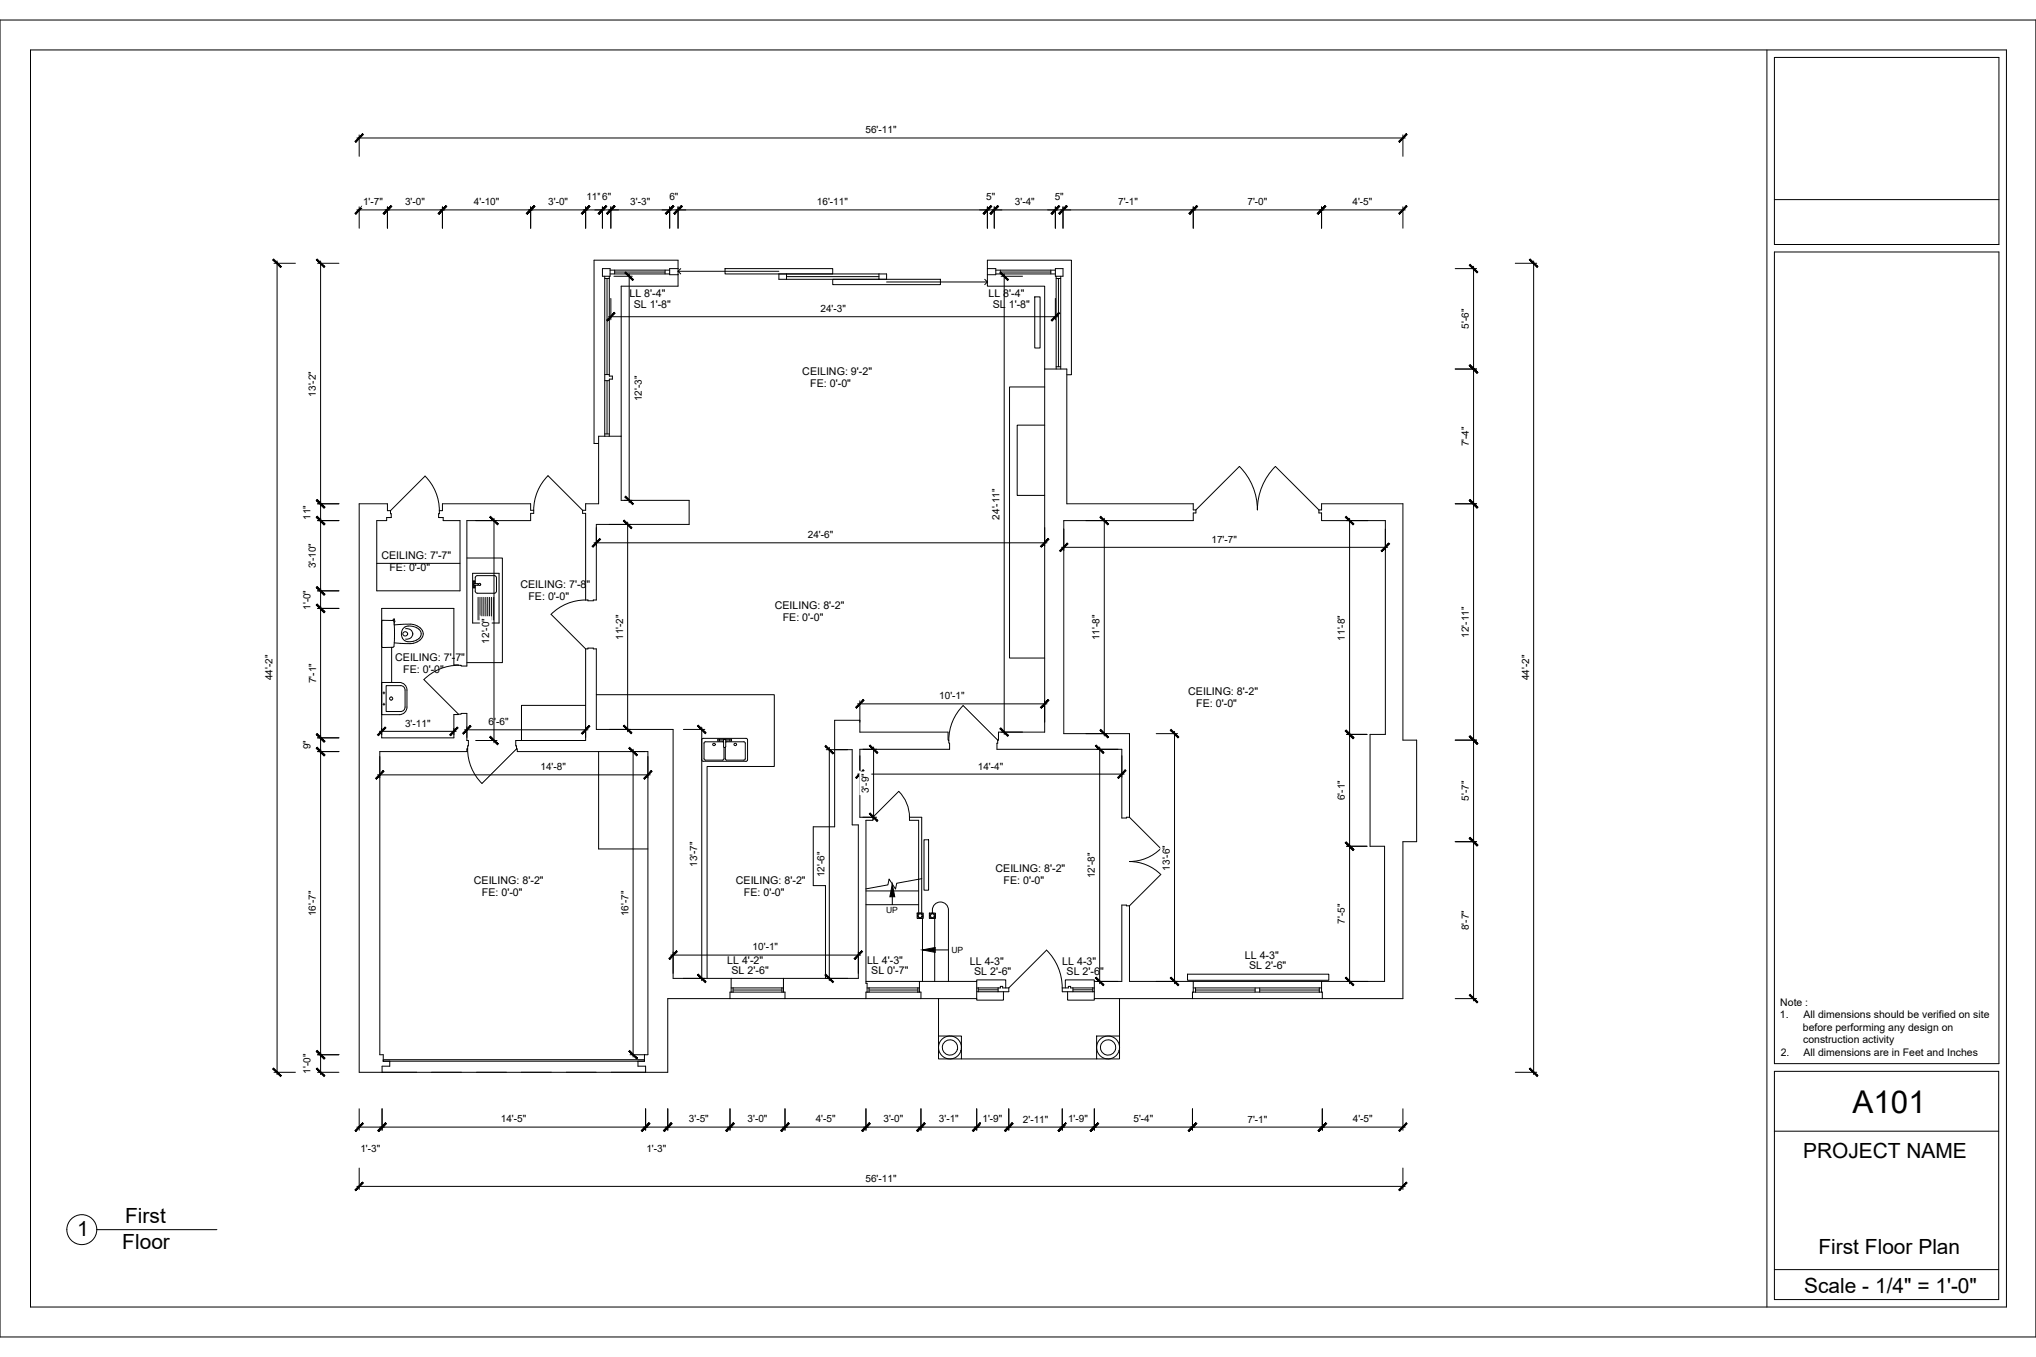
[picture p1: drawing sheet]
<svg xmlns="http://www.w3.org/2000/svg" width="914mm" height="610mm" viewBox="0 0 914 610" stroke-linecap="round" stroke-linejoin="round" font-family="sans-serif">
<!-- layer: A-WALL -->
<g fill="none" stroke="#000" stroke-width=".45">
<path d="M270.6 120.7h3.4v3.4h-3.4zM300.8 120.7h3.7v2.7h-3.7zM443.5 120.7h3.7v2.7h-3.7zM474 120.7h3.4v3.4h-3.4zM469.2 165.8h9.9v60.5h56.8v2.8h1.2v1.3h-1.2v3.5h-58.1v95.7h29.5v37.5h-1.4v.4h-2.1v-30.9h-56.1v-2.7h.4v-1.4h.3v-3.6h20.8zM268.8 196h10.2v28.8h30.5v10.8h-41.7v33.9l-3.7 .4v-.4h-1.1v-38.9h-1.3v-1.4h1.3v-2.9h5.8zM161.3 226.3h12.7v3.1h1.4v1.4h.3v1.7h-2v1.4h-4.5v31.5h37.4v-31.5h-7.6v-1.4h-2l.3-3.1h1.4v-3.1h39.6v2.9h1.4v1.4h-1.4v3.3h-28.6v65.3h-2.6v-.3l-3.3-.2v-25.4h-32.4v58.2h32.4v-10.5l5.9-.5v12.2h.7v2.4h-.4l-.3 2.5h-39.1v136.2h1.5v2.9h2.9v2.3h-3.4v2.7h-10.3zM593.5 226.3h36.6v106.2h6.1v45.6h-6.1v70.5h-36.2l-.4-7.7h28.3v-60.7h-6.5v-50.3h6.9v-96h-28.7v-3.5h-1.2v-1.3h1.2zM263 291.5h1.1v-.4l3.7 .4v36.2h34.5v111.8h26.1v6.2h-.5v2.9h-28v33.1h-9.9v-2.7h-3.5v-2.3h2.9v-2.9h1.6v-136.2h-58.7l-.3-2.5h-.4v-2.4h31.4zM374.9 323.6h11.3v5.3h39.6v3.6h.3v1.4h.4v2.7h-40.3v30.5h5.8v1.4h-3.1v73.2h.5v4h-.5v2.9h-36.3v-2.9h-.7v-6.2h33.6v-68.9h-2.8v-33.8h-7.8zM414 394.7v-27.6h-5.5v1.4h4.1v26.5M503.8 406.6l3.5 .3v34h28.6l-.3 7.7h-44.1v-7.7h12.3z"/>
<path d="M412.9 440.9h25.8v7.7h-25.1v-2.9h-.7z"/>
<circle cx="426.6" cy="470.6" r="3.4"/>
<circle cx="497.7" cy="470.6" r="3.4"/>
</g>
<!-- layer: A-CILL -->
<g fill="none" stroke="#000" stroke-width=".45">
<path d="M304.5 123.4v5.2h-25.5v67.4M304.5 120.7v-3.8h-37.7v82.3h2M443.5 123.4v5.2h25.7v37.2M443.5 120.7v-3.8h37.7v51.4h-2.1M328.4 439.5h23.5M327.9 448.6h24.7M388.9 448.6h24.7M388.9 440.9h24M438.7 440.9v-.7h13v3.6M450.7 445.5v3.8h-12v-.7M479.5 445.5v3.8h12v-.7M491.5 440.9v-.7h-13v3.6"/>
<path d="M535.6 448.6h58.3M535.9 440.9h57.6"/>
</g>
<!-- layer: A-GLAZ -->
<g fill="none" stroke="#000" stroke-width=".45">
<path d="M271.6 124.1v71.9M271.6 125.1h2.1M272.6 125.1v43.2M273.7 124.1v44.9h1.3v1.3h-1.3v25.7M274 121.3h26.8M274 123.1h26.8M276.1 121.3v1.8M276.1 122.2h22.6M298.7 121.3v1.8M349.8 123.1h48.4v2.4h-48.4zM353.2 123.1v2.4M353.2 124.3h41.5"/>
<path d="M394.7 123.1v2.4M447.2 121.3h26.8M447.2 123.1h26.8M449.3 121.3v1.8M449.3 122.2h22.6M471.9 121.3v1.8M474.3 125.1h2.1M474.3 124.1v41.7M475.4 125.1v39.7M476.4 124.1v41.7M271.6 168.3h2.1M271.6 171h2.1"/>
<path d="M272.6 171v23.9M474.3 164.8h2.1M271.6 194.9h2.1M328.4 443.8h23.5M328.4 445.7h23.5M329.2 444.7h22M329.2 443.8v1.9M351.2 443.8v1.9M389.4 443.8h23.5M389.4 445.7h23.5M390.3 443.8v1.9M390.3 444.7h21.9"/>
<path d="M412.2 443.8v1.9M438.7 443.8h10.6v-.7h1v.7h2.8v1.7h-14.4M439.3 444.7h9M439.3 443.8v1.7M448.3 443.8v1.7M481.9 443.8v1.7M481.9 444.7h8.9M490.8 443.8v1.7M491.5 443.8h-10.7v-.7h-1v.7h-2.7v1.7h14.4M535.9 443.8h57.6M535.9 445.7h57.6M536.9 444.7h26.8"/>
<path d="M536.9 443.8v1.9M563.7 443.8v1.9M565.8 444.7h26.7M565.8 443.8v1.9M592.5 443.8v1.9"/>
</g>
<!-- layer: P-SANR-FIXT -->
<g fill="none" stroke="#000" stroke-width=".45">
<path d="M212.3 257.5h11.8v22.4h-11.8zM171.6 278.8l5.3 .2 .3 7.2-.3 4.1-.2 .4-4.7 .2-.5-.3zM176.7 278.8l-.1-.6 .5-.1 .2 1.1-.3 .8M212.5 263.6h.8M212.5 261.5h.8M212.8 262.7l.2 .2M213 262.9h1.6M213.3 262.2l-.1-1.2h-.6v3h.6l.1-1.1M213.4 262.2v-2.7l.6-.8h8.4l.6 .8v6.1l-.3 .6-.7 .3M213.4 262.9l.1 3 .9 .6M214.4 266.5h7.6M214.6 262.2h.1"/>
<path d="M214.6 262.9h.1M214.6 262.2h-1.6l-.2 .5M214.7 262.2v.7M214.7 268.3v10.2M215.6 268.3v10.2M216.4 268.3v10.2M217.3 268.3v10.2M218.2 268.3v10.2M219.1 268.3v10.2M219.9 268.3v10.2M220.8 268.3v10.2M221.8 268.3v10.2"/>
<path d="M177.1 280.7l1.1-.1a17.7 17.7 0 0 1 9.5 .7 3.7 3.7 0 0 1 2.4 3.7 3.7 3.7 0 0 1-2.8 3.4 22.8 22.8 0 0 1-10.2 .4M181.2 282.2a5.3 5.3 0 0 1 8 2.3 5 5 0 0 1-7 3.5 3.8 3.8 0 0 1-1-5.8zM182.2 282.4a2.59 2.59 0 0 1 3.2 2.4M185.4 284.7v.1M185.4 284.7a2.59 2.59 0 0 1-3.2 2.4M171.4 306.6h8a3.4 3.4 0 0 1 3.4 3.4v7.6a3.4 3.4 0 0 1-3.4 3.5h-8zM171.9 311.3h1M171.9 316.4h1M172.4 310.8v.9M172.4 315.9v1M173.4 308h6.5l1 .3 .7 .7 .3 1v7.6l-.3 1-.7 .8-1 .2h-6.5zM315.4 331.9l19.9-.2 .4 .7v9.2l-.6 .4-19.5-.1-.4-.6z"/>
<path d="M316.2 333.9v7l.4 .5h8.2l.3-.5 .1-5.2M323.1 332.1v.7M325 333.4l-8.2-.2-.6 .7M325 332.2h.9v3.2l-.4 .4-.5-.4zM325 332.8h-2.6v-.7h6.1v.7h-2.6M325.9 333.4l8.2-.2 .6 .7M327.8 332.1v.7M334.7 333.9v7l-.4 .5h-8.2l-.3-.5v-5.2"/>
<circle cx="215.4" cy="262.5" r=".48"/>
<circle cx="182.1" cy="284.8" r="1.03"/>
<circle cx="175.7" cy="313.8" r=".7"/>
<circle cx="320.7" cy="334.4" r=".57"/>
<circle cx="330.3" cy="334.4" r=".57"/>
</g>
<!-- layer: A-DOOR -->
<g fill="none" stroke="#000" stroke-width=".45">
<path d="M304.5 121.9h45.3M304.5 121.9l1.2 1.2M305.7 120.7l-1.2 1.2M325.6 120.7h48.4v2.4h-48.4zM374 125.5h48.4v2.4h-48.4zM398.2 126.7h45.3M442.3 125.5l1.2 1.2M443.5 126.7l-1.2 1.2M197.3 229.4a22 22 0 0 0-6.4-15.5l-15.5 15.5M239.7 229.2a22 22 0 0 1 6.4-15.5l15.6 15.5M537.1 229.1l19.5-19.6a27.6 27.6 0 0 1 8.1 19.6 27.6 27.6 0 0 1 8.1-19.6l19.5 19.6M263 269.5a22 22 0 0 0-15.5 6.5l15.5 15.5"/>
<path d="M205.9 298.9a22 22 0 0 0-15.5 6.4l15.5 15.5M210 336.4a22 22 0 0 0 6.4 15.6l15.6-15.6M426.1 332.5a22 22 0 0 1 6.5-15.5l15.5 15.5M408.5 367.1a16.5 16.5 0 0 0-4.9-11.6l-11.6 11.6M507.3 367.1l14 14.1a19.9 19.9 0 0 1-14 5.8 19.9 19.9 0 0 1 14 5.8l-14 14.1M477.1 443.8a24 24 0 0 0-7.1-17l-16.9 17M172.1 476h117.3v.7h-117.3z"/>
</g>
<!-- layer: I-FURN-PNLS -->
<path d="M469.2 173.8h-15.8v121.8h15.8M169.2 253.1h37.4M209.7 250.7h15.9v47h-15.9M263 316.9h-28.8v15.8M267.8 312.1h79.9v32.2h-30.1v95.2M268.8 337.6v43.8h22.2M374.9 336.8v34.6h-9.7v26.4h5.5v41.7" fill="none" stroke="#000" stroke-width=".45"/>
<!-- layer: A-FLOR-OVHD -->
<path d="M171.6 481.7h15.5M193.8 481.7h13.4M214 481.7h13.4M234.1 481.7h13.5M254.3 481.7h13.4M274.5 481.7h15.5" fill="none" stroke="#000" stroke-width=".45"/>
<!-- layer: A-Minor -->
<g fill="none" stroke="#000" stroke-width=".45">
<path d="M175.9 290.8v15.8M421.5 448.6v16.8M502.8 448.6v16.8M421.5 465.4h10.3v10.3h-10.3zM431.8 475.7h60.7M492.5 465.4h10.3v10.3h-10.3zM171.6 481.7h118.4"/>
<circle cx="426.6" cy="470.6" r="5.1"/>
<circle cx="497.7" cy="470.6" r="5.1"/>
</g>
<!-- layer: A-Fireplace -->
<path d="M469.2 191h-12.4v31.5h12.4" fill="none" stroke="#000" stroke-width=".45"/>
<!-- layer: A-HVAC -->
<path d="M464.7 133.4h2.4v22.9h-2.4zM415 377.3h2v22.6h-2zM533.3 437.6h63.5v2.8h-63.5z" fill="none" stroke="#000" stroke-width=".45"/>
<!-- layer: A-Stair -->
<path d="M400.7 397.2v9.2M414 394.7l-11.3 2.1-.5 2.6-2.9-4.5-.5 2.6-9.9 1.8M388.9 400.2h23.7M388.9 406.4h23.7M414.3 412.6v28.3M418.8 410.2a3.7 3.7 0 0 1 2.8-4.9 3.7 3.7 0 0 1 4.4 3.5v32.1M419.8 412.6v28.3M414.3 426.7h11.7" fill="none" stroke="#000" stroke-width=".45"/>
<!-- layer: Handrail -->
<g fill="none" stroke="#000" stroke-width=".45">
<path d="M412.6 395v15.2M414 394.7v15.5M411.9 410.2h2.7v2.4h-2.7zM417.4 410.2h2.7v2.4h-2.7z"/>
<circle cx="413.3" cy="411.4" r="1.2"/>
<circle cx="413.3" cy="411.4" r=".86"/>
<circle cx="418.8" cy="411.4" r="1.2"/>
<circle cx="418.8" cy="411.4" r=".86"/>
</g>
<!-- layer: A-Stair -->
<path d="M400.7 397.2l1.1 5.7h-2.2zM414.3 426.7l5.7-1.1v2.2z" fill="#000" stroke="#000" stroke-width=".45"/>
<!-- layer: A-EXST-DIMS -->
<g fill="none" stroke="#000" stroke-width=".45">
<path d="M160.3 62h470.8M161.3 60.6v9.6M630.1 60.6v9.6M160.3 94.3h470.8M161.3 92.9v9.6M174 92.9v9.6M198.7 92.9v9.6M238.3 92.9v9.6M263 92.9v9.6M270.6 92.9v9.6M274.3 92.9v9.6M300.8 92.9v9.6"/>
<path d="M304.5 92.9v9.6M443.5 92.9v9.6M446.5 92.9v9.6M474 92.9v9.6M477.4 92.9v9.6M535.9 92.9v9.6M593.5 92.9v9.6M630.1 92.9v9.6M123.1 118.3h9.6M124.4 117.2v365.5M142.6 118.3h9.6M144 117.2v365.5"/>
<path d="M661.8 119.6v330M680.6 118.3h9.5M688.8 117.2v365.5M653.6 120.7h9.6M653.6 165.8h9.6M142.6 226.3h9.6M142.6 233.9h9.6M653.6 226.3h9.6M142.6 265.4h9.6M142.6 273.3h9.6M142.6 331.5h9.6M142.6 337.6h9.6"/>
<path d="M653.6 332.5h9.6M653.6 378.1h9.6M653.6 448.6h9.6M142.6 473.8h9.6M123.1 481.7h9.6M142.6 481.7h9.6M161.3 498.1v9.6M171.6 498.1v9.6M290 498.1v9.6M299.9 498.1v9.6M327.9 498.1v9.6M352.6 498.1v9.6"/>
<path d="M388.9 498.1v9.6M413.6 498.1v9.6M438.7 498.1v9.6M453.1 498.1v9.6M477.1 498.1v9.6M491.5 498.1v9.6M535.6 498.1v9.6M593.9 498.1v9.6M630.1 498.1v9.6M680.6 481.7h9.5M160.3 506.3h470.8M160.3 533h470.8"/>
<path d="M161.3 524.7v9.6M630.1 524.7v9.6"/>
</g>
<!-- layer: 0 -->
<g fill="#000" stroke="#000" stroke-width=".45">
<path d="M162.8 60.1l-3 3.8 3.4-3.4zM162.8 60.1l-3 3.8-.4-.4z"/>
<path d="M631.6 60.1l-3.4 3.4 .3 .4zM631.6 60.1l.4 .4-3.5 3.4z"/>
<path d="M162.8 92.4l-3 3.8 3.4-3.4zM162.8 92.4l-3 3.8-.4-.4z"/>
<path d="M175.5 92.4l-3.4 3.4 .4 .4zM175.5 92.4l.4 .4-3.4 3.4z"/>
<path d="M175.5 92.4l-3 3.8 3.4-3.4zM175.5 92.4l-3 3.8-.4-.4z"/>
<path d="M196.8 95.8l.4 .4 3-3.8zM200.2 92.4l.4 .4-3.4 3.4z"/>
<path d="M200.2 92.4l-3 3.8 3.4-3.4zM200.2 92.4l-3 3.8-.4-.4z"/>
<path d="M236.4 95.8l.4 .4 3.1-3.8zM239.9 92.4l.3 .4-3.4 3.4z"/>
<path d="M239.9 92.4l-3.1 3.8 3.4-3.4zM236.4 95.8l3.5-3.4-3.1 3.8z"/>
<path d="M264.6 92.4l-3.5 3.4 .4 .4zM264.6 92.4l.3 .4-3.4 3.4z"/>
<path d="M264.6 92.4l-3.1 3.8 3.4-3.4zM264.6 92.4l-3.1 3.8-.4-.4z"/>
<path d="M272.1 92.4l-3.4 3.4 .3 .4zM272.1 92.4l.4 .4-3.5 3.4z"/>
<path d="M272.1 92.4l-3.4 3.4 .3 .4zM272.1 92.4l.4 .4-3.5 3.4z"/>
<path d="M275.9 92.4l-3.1 3.8 3.4-3.4zM275.9 92.4l-3.1 3.8-.4-.4z"/>
<path d="M275.9 92.4l-3.1 3.8 3.4-3.4zM275.9 92.4l-3.1 3.8-.4-.4z"/>
<path d="M302.3 92.4l-3.4 3.4 .3 .4zM302.3 92.4l.4 .4-3.5 3.4z"/>
<path d="M302.3 92.4l-3.4 3.4 .3 .4zM302.3 92.4l.4 .4-3.5 3.4z"/>
<path d="M306.1 92.4l-3.1 3.8 3.4-3.4zM306.1 92.4l-3.1 3.8-.4-.4z"/>
<path d="M306.1 92.4l-3.1 3.8 3.4-3.4zM306.1 92.4l-3.1 3.8-.4-.4z"/>
<path d="M445 92.4l-3.4 3.4 .3 .4zM445 92.4l.4 .4-3.5 3.4z"/>
<path d="M445 92.4l-3.4 3.4 .3 .4zM445 92.4l.4 .4-3.5 3.4z"/>
<path d="M448.1 92.4l-3.1 3.8 3.4-3.4zM448.1 92.4l-3.1 3.8-.4-.4z"/>
<path d="M448.1 92.4l-3.1 3.8 3.4-3.4zM448.1 92.4l-3.1 3.8-.4-.4z"/>
<path d="M472.1 95.8l.4 .4 3-3.8zM475.5 92.4l.4 .4-3.4 3.4z"/>
<path d="M472.1 95.8l.4 .4 3-3.8zM475.5 92.4l.4 .4-3.4 3.4z"/>
<path d="M478.9 92.4l-3 3.8 3.4-3.4zM478.9 92.4l-3 3.8-.4-.4z"/>
<path d="M478.9 92.4l-3 3.8 3.4-3.4zM478.9 92.4l-3 3.8-.4-.4z"/>
<path d="M534 95.8l.4 .4 3-3.8zM537.4 92.4l.4 .4-3.4 3.4z"/>
<path d="M537.4 92.4l-3 3.8 3.4-3.4zM534 95.8l3.4-3.4-3 3.8z"/>
<path d="M595.1 92.4l-3.5 3.4 .4 .4zM595.1 92.4l.3 .4-3.4 3.4z"/>
<path d="M595.1 92.4l-3.1 3.8 3.4-3.4zM595.1 92.4l-3.1 3.8-.4-.4z"/>
<path d="M631.6 92.4l-3.4 3.4 .3 .4zM631.6 92.4l.4 .4-3.5 3.4z"/>
<path d="M122.5 116.7l3.5 3.5 .3-.4zM122.9 116.4l3.4 3.4-3.8-3.1z"/>
<path d="M142.1 116.7l3.4 3.5 .4-.4zM142.5 116.4l3.4 3.4-3.8-3.1z"/>
<path d="M280.7 122.6l3.4 3.4 .4-.4zM281 122.2l3.5 3.4-3.8-3z"/>
<path d="M449.1 122.6l3.4 3.4 .4-.4zM449.1 122.6l.4-.4 3.4 3.4z"/>
<path d="M659.9 119.1l3.4 3.5 .4-.4zM659.9 119.1l.4-.3 3.4 3.4z"/>
<path d="M686.9 116.7l3.4 3.5 .4-.4zM686.9 116.7l.3-.3 3.5 3.4z"/>
<path d="M275.9 140.4l-3.1 3.8 3.4-3.5zM275.9 140.4l-3.1 3.8-.4-.4z"/>
<path d="M472.1 143.8l.4 .4 3-3.8zM475.5 140.4l.4 .3-3.4 3.5z"/>
<path d="M660.3 163.9l-.4 .3 3.8 3.1zM659.9 164.2l3.8 3.1-.4 .4z"/>
<path d="M659.9 164.2l3.4 3.5 .4-.4zM659.9 164.2l.4-.3 3.4 3.4z"/>
<path d="M142.5 224.4l-.4 .4 3.8 3zM142.1 224.8l3.8 3-.4 .4z"/>
<path d="M142.5 232l-.4 .3 3.8 3.1zM142.1 232.3l3.8 3.1-.4 .4z"/>
<path d="M142.1 224.8l3.4 3.4 .4-.4zM142.5 224.4l3.4 3.4-3.8-3z"/>
<path d="M142.1 232.3l3.4 3.5 .4-.4zM142.5 232l3.4 3.4-3.8-3.1z"/>
<path d="M220 232.3l3.4 3.5 .4-.4zM220.3 232l3.5 3.4-3.8-3.1z"/>
<path d="M281 222.9l-.3 .3 3.8 3.1zM280.7 223.2l3.8 3.1-.4 .4z"/>
<path d="M280 234.1l3.4 3.4 .4-.4zM280.4 233.7l3.4 3.4-3.8-3z"/>
<path d="M494 232.3l3.5 3.5 .3-.4zM494 232.3l.4-.3 3.4 3.4z"/>
<path d="M604.2 232.3l3.5 3.5 .3-.4zM604.2 232.3l.4-.3 3.4 3.4z"/>
<path d="M659.9 224.8l3.8 3-3.4-3.4zM659.9 224.8l3.8 3-.4 .4z"/>
<path d="M659.9 224.8l3.4 3.4 .4-.4zM659.9 224.8l.4-.4 3.4 3.4z"/>
<path d="M269.4 242l-3.1 3.7 3.4-3.4zM269.4 242l-3.1 3.7-.4-.3z"/>
<path d="M470.7 242l-3.4 3.4 .4 .3zM470.7 242l.4 .3-3.4 3.4z"/>
<path d="M479.3 244l-3.1 3.8 3.5-3.5zM475.9 247.4l3.4-3.4-3.1 3.8z"/>
<path d="M620.3 247.4l.3 .4 3.1-3.8zM623.7 244l.4 .3-3.5 3.5z"/>
<path d="M142.5 263.5l-.4 .4 3.8 3.1zM142.1 263.9l3.8 3.1-.4 .3z"/>
<path d="M142.5 271.4l-.4 .4 3.8 3zM142.1 271.8l3.8 3-.4 .4z"/>
<path d="M142.1 263.9l3.4 3.4 .4-.3zM142.5 263.5l3.4 3.5-3.8-3.1z"/>
<path d="M142.1 271.8l3.4 3.4 .4-.4zM142.1 271.8l.4-.4 3.4 3.4z"/>
<path d="M387.7 314.3l-3.1 3.8 3.5-3.4zM387.7 314.3l-3.1 3.8-.3-.4z"/>
<path d="M467.3 317.7l.4 .4 3-3.8zM470.7 314.3l.4 .4-3.4 3.4z"/>
<path d="M142.5 329.6l-.4 .3 3.8 3.1zM142.1 329.9l3.8 3.1-.4 .4z"/>
<path d="M142.5 335.7l-.4 .4 3.8 3.1zM142.1 336.1l3.8 3.1-.4 .3z"/>
<path d="M142.1 329.9l3.4 3.5 .4-.4zM142.1 329.9l.4-.3 3.4 3.4z"/>
<path d="M142.1 336.1l3.4 3.4 .4-.3zM142.1 336.1l.4-.4 3.4 3.5z"/>
<path d="M173 326.6l-3.1 3.8 3.4-3.4zM173 326.6l-3.1 3.8-.4-.3z"/>
<path d="M202 330.1l.3 .3 3.1-3.8zM205.4 326.6l.3 .4-3.4 3.4z"/>
<path d="M211.2 326l-3.1 3.8 3.5-3.5zM211.2 326l-3.1 3.8-.3-.4z"/>
<path d="M220.3 330.8l-.3 .3 3.8 3.1zM220 331.1l3.8 3.1-.4 .4z"/>
<path d="M264.6 326l-3.5 3.4 .4 .4zM264.6 326l.3 .3-3.4 3.5z"/>
<path d="M280.4 325.8l-.4 .3 3.8 3.1zM280 326.1l3.8 3.1-.4 .4z"/>
<path d="M282.4 336.1l3.5 3.4 .3-.3zM282.4 336.1l.4-.4 3.4 3.5z"/>
<path d="M313.3 326.1l3.4 3.5 .4-.4zM313.3 326.1l.3-.3 3.5 3.4z"/>
<path d="M370.6 335.2l3.4 3.5 .3-.4zM370.6 335.2l.3-.3 3.4 3.4z"/>
<path d="M390.5 335.1l3.4 3.4 .3-.4zM390.8 334.7l3.4 3.4-3.7-3z"/>
<path d="M449.5 327l-.4 .4 3.8 3zM449.1 327.4l3.8 3-.4 .4z"/>
<path d="M494.4 327.7l-.4 .3 3.8 3.1zM494 328l3.8 3.1-.3 .4z"/>
<path d="M492 335.1l3.4 3.4 .4-.4zM492 335.1l.3-.4 3.5 3.4z"/>
<path d="M525.6 328l3.4 3.5 .4-.4zM525.6 328l.4-.3 3.4 3.4z"/>
<path d="M604.2 328.4l3.8 3-3.4-3.4zM604.2 328.4l3.8 3-.3 .4z"/>
<path d="M604.2 328.4l3.5 3.4 .3-.4zM604.2 328.4l.4-.4 3.4 3.4z"/>
<path d="M659.9 331l3.8 3-3.4-3.4zM659.9 331l3.8 3-.4 .4z"/>
<path d="M659.9 331l3.4 3.4 .4-.4zM659.9 331l.4-.4 3.4 3.4z"/>
<path d="M172.1 346.2l-3.1 3.8 3.5-3.4zM172.1 346.2l-3.1 3.8-.3-.4z"/>
<path d="M289.1 349.6l.3 .4 3.1-3.8zM292.5 346.2l.4 .4-3.5 3.4z"/>
<path d="M387.7 345.9l-3.1 3.8 3.5-3.5zM387.7 345.9l-3.1 3.8-.3-.4z"/>
<path d="M501.9 349.3l.4 .4 3.1-3.8zM505.4 345.9l.3 .3-3.4 3.5z"/>
<path d="M390.8 365.2l-.3 .4 3.7 3.1zM390.5 365.6l3.7 3.1-.3 .3z"/>
<path d="M604.2 378.6l3.8 3.1-3.4-3.4zM604.2 378.6l3.8 3.1-.3 .4z"/>
<path d="M659.9 376.6l3.8 3-3.4-3.4zM659.9 376.6l3.8 3-.4 .4z"/>
<path d="M604.2 378.6l3.5 3.5 .3-.4zM604.2 378.6l.4-.3 3.4 3.4z"/>
<path d="M659.9 376.6l3.4 3.4 .4-.4zM659.9 376.6l.4-.4 3.4 3.4z"/>
<path d="M303.8 427.2l-3 3.7 3.4-3.4zM300.4 430.6l3.4-3.4-3 3.7z"/>
<path d="M313.6 437.6l-.3 .4 3.8 3zM313.3 438l3.8 3-.4 .4z"/>
<path d="M370.9 437.6l-.3 .4 3.7 3zM370.6 438l3.7 3-.3 .4z"/>
<path d="M383.6 430.6l.4 .3 3-3.7zM387 427.2l.4 .3-3.4 3.4z"/>
<path d="M492 439.3l3.8 3.1-3.5-3.4zM492 439.3l3.8 3.1-.4 .4z"/>
<path d="M525.6 439.3l3.8 3.1-3.4-3.4zM525.6 439.3l3.8 3.1-.4 .4z"/>
<path d="M604.2 439.3l3.8 3.1-3.4-3.4zM604.2 439.3l3.8 3.1-.3 .4z"/>
<path d="M660.3 446.7l-.4 .4 3.8 3zM659.9 447.1l3.8 3-.4 .4z"/>
<path d="M122.5 480.2l3.8 3-3.4-3.4zM122.5 480.2l3.8 3-.3 .4z"/>
<path d="M142.5 471.9l-.4 .4 3.8 3.1zM142.1 472.3l3.8 3.1-.4 .3z"/>
<path d="M142.5 479.8l-.4 .4 3.8 3zM142.1 480.2l3.8 3-.4 .4z"/>
<path d="M142.1 472.3l3.4 3.4 .4-.3zM142.1 472.3l.4-.4 3.4 3.5z"/>
<path d="M282.8 471.9l-.4 .4 3.8 3.1zM282.4 472.3l3.8 3.1-.3 .3z"/>
<path d="M686.9 480.2l3.8 3-3.5-3.4zM686.9 480.2l3.8 3-.4 .4z"/>
<path d="M162.8 504.4l-3 3.8 3.4-3.4zM162.8 504.4l-3 3.8-.4-.3z"/>
<path d="M169.7 507.9l.4 .3 3-3.8zM173.1 504.4l.4 .4-3.4 3.4z"/>
<path d="M173.1 504.4l-3 3.8 3.4-3.4zM169.7 507.9l3.4-3.5-3 3.8z"/>
<path d="M288.1 507.9l.3 .3 3.1-3.8zM291.5 504.4l.3 .4-3.4 3.4z"/>
<path d="M291.5 504.4l-3.1 3.8 3.4-3.4zM288.1 507.9l3.4-3.5-3.1 3.8z"/>
<path d="M301.4 504.4l-3.4 3.5 .4 .3zM301.4 504.4l.4 .4-3.4 3.4z"/>
<path d="M301.4 504.4l-3 3.8 3.4-3.4zM301.4 504.4l-3 3.8-.4-.3z"/>
<path d="M326 507.9l.3 .3 3.1-3.8zM329.4 504.4l.4 .4-3.5 3.4z"/>
<path d="M329.4 504.4l-3.1 3.8 3.5-3.4zM329.4 504.4l-3.1 3.8-.3-.3z"/>
<path d="M350.7 507.9l.3 .3 3.1-3.8zM354.1 504.4l.3 .4-3.4 3.4z"/>
<path d="M354.1 504.4l-3.1 3.8 3.4-3.4zM354.1 504.4l-3.1 3.8-.3-.3z"/>
<path d="M387 507.9l.4 .3 3.1-3.8zM390.5 504.4l.3 .4-3.4 3.4z"/>
<path d="M390.5 504.4l-3.1 3.8 3.4-3.4zM390.5 504.4l-3.1 3.8-.4-.3z"/>
<path d="M411.7 507.9l.4 .3 3-3.8zM415.1 504.4l.4 .4-3.4 3.4z"/>
<path d="M415.1 504.4l-3 3.8 3.4-3.4zM415.1 504.4l-3 3.8-.4-.3z"/>
<path d="M436.8 507.9l.3 .3 3.1-3.8zM440.2 504.4l.4 .4-3.5 3.4z"/>
<path d="M440.2 504.4l-3.1 3.8 3.5-3.4zM436.8 507.9l3.4-3.5-3.1 3.8z"/>
<path d="M451.2 507.9l.3 .3 3.1-3.8zM454.6 504.4l.4 .4-3.5 3.4z"/>
<path d="M454.6 504.4l-3.1 3.8 3.5-3.4zM454.6 504.4l-3.1 3.8-.3-.3z"/>
<path d="M475.2 507.9l.3 .3 3.1-3.8zM478.6 504.4l.4 .4-3.5 3.4z"/>
<path d="M478.6 504.4l-3.1 3.8 3.5-3.4zM478.6 504.4l-3.1 3.8-.3-.3z"/>
<path d="M489.6 507.9l.3 .3 3.1-3.8zM493 504.4l.4 .4-3.5 3.4z"/>
<path d="M493 504.4l-3.1 3.8 3.5-3.4zM493 504.4l-3.1 3.8-.3-.3z"/>
<path d="M537.1 504.4l-3.4 3.5 .3 .3zM537.1 504.4l.4 .4-3.5 3.4z"/>
<path d="M537.1 504.4l-3.1 3.8 3.5-3.4zM537.1 504.4l-3.1 3.8-.3-.3z"/>
<path d="M592 507.9l.3 .3 3.1-3.8zM595.4 504.4l.4 .4-3.5 3.4z"/>
<path d="M595.4 504.4l-3.1 3.8 3.5-3.4zM595.4 504.4l-3.1 3.8-.3-.3z"/>
<path d="M628.2 507.9l.3 .3 3.1-3.8zM631.6 504.4l.4 .4-3.5 3.4z"/>
<path d="M162.8 531.1l-3 3.7 3.4-3.4zM162.8 531.1l-3 3.7-.4-.3z"/>
<path d="M631.6 531.1l-3.4 3.4 .3 .3zM631.6 531.1l.4 .3-3.5 3.4z"/>
</g>
<!-- layer: A-EXST-DIMS -->
<g fill="#fff" stroke="#fff" stroke-width=".45">
<path d="M388.1 55.8v4.9l15.2-4.9zM388.1 60.7l15.2-4.9v4.9z"/>
<path d="M682.7 293.6v12.8h4.8zM682.7 293.6h4.8v12.8z"/>
<path d="M388.1 526.8v4.9l15.2-4.9zM388.1 531.7l15.2-4.9v4.9z"/>
<path d="M118.3 293.6v12.8h4.9zM118.3 293.6h4.9v12.8z"/>
<path d="M137.8 166.1v12.4h4.9zM137.8 166.1h4.9v12.4z"/>
<path d="M135.5 226.3v7.5h4.8zM135.5 226.3h4.8v7.5z"/>
<path d="M137.8 243.3v12.7h4.9zM137.8 243.3h4.9v12.7z"/>
<path d="M135.4 264.4v9.9h4.9zM135.4 264.4h4.9v9.9z"/>
<path d="M137.9 297.3v10.1h4.8zM137.9 297.3h4.8v10.1z"/>
<path d="M135.4 331.9v5.3h4.9zM135.4 331.9h4.9v5.3z"/>
<path d="M137.8 399.5v12.4h4.9zM137.8 399.5h4.9v12.4z"/>
<path d="M135.4 472.8v9.9h4.9zM135.4 472.8h4.9v9.9z"/>
<path d="M162.7 88.2v4.8l9.9-4.8zM162.7 93l9.9-4.8v4.8z"/>
<path d="M181.3 88.1v4.9l10.1-4.9zM181.3 93l10.1-4.9v4.9z"/>
<path d="M212.1 88.1v4.9l12.8-4.9zM212.1 93l12.8-4.9v4.9z"/>
<path d="M245.6 88.1v4.9l10.1-4.9zM245.6 93l10.1-4.9v4.9z"/>
<path d="M263 85.8v4.8l7.5-4.8zM263 90.6l7.5-4.8v4.8z"/>
<path d="M269.8 85.7v4.9l5.3-4.9zM269.8 90.6l5.3-4.9v4.9z"/>
<path d="M282.5 88.1v4.9l10.1-4.9zM282.5 93l10.1-4.9v4.9z"/>
<path d="M300 85.7v4.9l5.3-4.9zM300 90.6l5.3-4.9v4.9z"/>
<path d="M366.6 88.1v4.9l14.8-4.9zM366.6 93l14.8-4.9v4.9z"/>
<path d="M442.4 85.8v4.8l5.3-4.8zM442.4 90.6l5.3-4.8v4.8z"/>
<path d="M455.2 88.1v4.9l10.1-4.9zM455.2 93l10.1-4.9v4.9z"/>
<path d="M473.1 85.8v4.8l5.3-4.8zM473.1 90.6l5.3-4.8v4.8z"/>
<path d="M501.6 88.2v4.8l10.1-4.8zM501.6 93l10.1-4.8v4.8z"/>
<path d="M559.7 88.1v4.9l10.1-4.9zM559.7 93l10.1-4.9v4.9z"/>
<path d="M606.7 88.2v4.8l10.2-4.8zM606.7 93l10.2-4.8v4.8z"/>
<path d="M161.5 513.3v4.9l9.9-4.9zM161.5 518.2l9.9-4.9v4.9z"/>
<path d="M224.6 500.2v4.9l12.4-4.9zM224.6 505.1l12.4-4.9v4.9z"/>
<path d="M290 513.3v4.9l9.8-4.9zM290 518.2l9.8-4.9v4.9z"/>
<path d="M308.8 500.2v4.9l10.1-4.9zM308.8 505.1l10.1-4.9v4.9z"/>
<path d="M335.1 500.2v4.9l10.2-4.9zM335.1 505.1l10.2-4.9v4.9z"/>
<path d="M365.6 500.2v4.9l10.3-4.9zM365.6 505.1l10.3-4.9v4.9z"/>
<path d="M396.2 500.2v4.9l10.1-4.9zM396.2 505.1l10.1-4.9v4.9z"/>
<path d="M421.1 500.2v4.9l10.1-4.9zM421.1 505.1l10.1-4.9v4.9z"/>
<path d="M440.9 500.2v4.9l9.9-4.9zM440.9 505.1l9.9-4.9v4.9z"/>
<path d="M458.7 500.2v4.9l12.7-4.9zM458.7 505.1l12.7-4.9v4.9z"/>
<path d="M479.4 500.2v4.9l9.8-4.9zM479.4 505.1l9.8-4.9v4.9z"/>
<path d="M508.4 500.2v4.9l10.2-4.9zM508.4 505.1l10.2-4.9v4.9z"/>
<path d="M559.7 500.2v4.9l10.1-4.9zM559.7 505.1l10.1-4.9v4.9z"/>
<path d="M606.8 500.2v4.9l10.3-4.9zM606.8 505.1l10.3-4.9v4.9z"/>
<path d="M655.6 408.3v10.1h4.9zM655.6 408.3h4.9v10.1z"/>
<path d="M655.7 350.2v10.2h4.8zM655.7 350.2h4.8v10.2z"/>
<path d="M655.7 272v14.8h4.8zM655.7 272h4.8v14.8z"/>
<path d="M655.7 191v10.1h4.8zM655.7 191h4.8v10.1z"/>
<path d="M655.6 138.1v10.2h4.9zM655.6 138.1h4.9v10.2z"/>
</g>
<!-- layer: A-INT-DIMS -->
<g fill="none" stroke="#000" stroke-width=".45">
<path d="M274.3 134v9.6M275.7 124.1h8.3M282.6 123.1v102.7M449.6 124.1h9.6M451 123.1v206.8M474 134v9.6M273.3 142.3h201.7M213.6 233.9h9.6M221.9 232.8v100.9M267.8 237v8.2M273.7 235.6h9.6M280.3 224.8h3.7"/>
<path d="M281.9 234.5v94.2M469.2 237v8.2M477.8 237.6v9.6M487.7 233.9h9.6M495.9 232.8v97.8M604.8 233.9h9.6M606.1 232.8v209.1M622.2 237.6v9.6M266.8 243.9h203.4M476.7 245.9h146.5M385.1 316.2h85.1M386.2 314.8v9.6"/>
<path d="M469.2 314.8v9.6M170.4 328.5h34.5M170.6 339.9v9.6M171.4 327.2v2.9M203.8 327.2v2.9M208.7 327.9h55.4M209.7 326.5v4.8M213.6 332.7h9.6M263 326.5v4.8M273.7 327.7h9.6M283 337.6h6.6M284.3 336.6v138.2"/>
<path d="M291 339.9v9.6M306.9 327.7h9.6M315.2 326.7v113.8M371.1 336.8h9.6M372.4 335.7v104.8M386.2 339.5v9.6M387.5 336.6h6.2M392.3 335.6v32.6M449.6 328.9h9.6M487.7 329.6h9.6M492.5 336.6h9.6M493.9 335.6v106.3"/>
<path d="M503.8 339.5v9.6M519.3 329.6h9.6M527.5 328.5v113.4M604.8 329.9h9.1M169.5 348.1h122.5M385.1 347.7h119.8M387.5 367.1h6.2M604.8 380.2h9.1M301.3 429h85.2M302.3 427.7v9.6M306.9 439.5h9.6M371.1 439.5h9.6"/>
<path d="M385.5 427.7v9.6M492.5 440.9h9.6M519.3 440.9h9.6M604.8 440.9h9.6M283 473.8h6.6"/>
</g>
<g fill="#fff" stroke="#fff" stroke-width=".45">
<path d="M181.3 322.4v4.9l12.7-4.9zM181.3 327.3l12.7-4.9v4.9z"/>
<path d="M218.8 321.6v4.9l10.2-4.9zM218.8 326.5l10.2-4.9v4.9z"/>
<path d="M215.7 277.1v12.3h4.9zM215.7 277.1h4.9v12.3z"/>
<path d="M275.8 275.5v12.3h4.8zM275.8 275.5h4.8v12.3z"/>
<path d="M284.2 168.3v12.3h4.9zM284.2 168.3h4.9v12.3z"/>
<path d="M367.8 136.1v4.9l12.7-4.9zM367.8 141l12.7-4.9v4.9z"/>
<path d="M489.8 275.5v12.4h4.9zM489.8 275.5h4.9v12.4z"/>
<path d="M543.8 239.8v4.8l12.3-4.8zM543.8 244.6l12.3-4.8v4.8z"/>
<path d="M444.9 218.9v15.2h4.8zM444.9 218.9h4.8v15.2z"/>
<path d="M487.7 382.6v12.3h4.9zM487.7 382.6h4.9v12.3z"/>
<path d="M438.8 341.7v4.8l12.4-4.8zM438.8 346.5l12.4-4.8v4.8z"/>
<path d="M366.3 382v12.3h4.9zM366.3 382h4.9v12.3z"/>
<path d="M337.7 422.9v4.9l12.4-4.9zM337.7 427.8l12.4-4.9v4.9z"/>
<path d="M386.2 346.8v10.1h4.9zM386.2 346.8h4.9v10.1z"/>
<path d="M309 377.4v12.4h4.9zM309 377.4h4.9v12.4z"/>
<path d="M421.5 310v4.9l12.4-4.9zM421.5 314.9l12.4-4.9v4.9z"/>
<path d="M242.4 341.9v4.9l12.4-4.9zM242.4 346.8l12.4-4.9v4.9z"/>
<path d="M521.4 379.1v12.3h4.8zM521.4 379.1h4.8v12.3z"/>
<path d="M600 275.7v12.4h4.9zM600 275.7h4.9v12.4z"/>
<path d="M600 349.9v10.2h4.9zM600 349.9h4.9v10.2z"/>
<path d="M600 405.5v10.1h4.9zM600 405.5h4.9v10.1z"/>
<path d="M278.2 399.5v12.4h4.9zM278.2 399.5h4.9v12.4z"/>
<path d="M362.2 237.7v4.9l12.7-4.9zM362.2 242.6l12.7-4.9v4.9z"/>
</g>
<!-- layer: G-ANNO-TTLB -->
<g fill="none" stroke="#000" stroke-width=".45">
<path d="M43.5 552.4h53.9"/>
<circle cx="36.7" cy="552.4" r="6.7"/>
</g>
<!-- layer: G-ANNO-TTLB-MEDM -->
<path d="M13.7 22.4h887.4v564.8h-887.4zM793.5 22.4v564.8M796.9 25.8h100.9v84h-100.9zM796.9 113.2h100.9v364.6h-100.9zM796.9 481.3h100.7v102.5h-100.7z" fill="none" stroke="#000" stroke-width=".45"/>
<!-- layer: G-ANNO-TTLB-THIN -->
<path d="M0 9h914.3v591.6h-914.3zM796.9 89.7h100.9M796.9 508.2h100.7M796.9 570.3h100.7" fill="none" stroke="#000" stroke-width=".45"/>
<text font-size="14.1" x="832" y="499.9">A101</text>
<g font-size="9.4">
<text x="809.8" y="520.4">PROJECT NAME</text>
<text x="56.2" y="549.3">First</text>
<text x="34.6" y="555.3">1</text>
<text x="54.9" y="560.9">Floor</text>
<text x="816.7" y="563.3">First Floor Plan</text>
<text x="810.3" y="580.6">Scale - 1/4&quot; = 1'-0&quot;</text>
</g>
<g font-size="4.8">
<text x="282.7" y="133.4">LL 8'-4&quot;</text>
<text x="443.9" y="133.4">LL 8'-4&quot;</text>
<text x="284.6" y="138.2">SL 1'-8&quot;</text>
<text x="445.9" y="138.2">SL 1'-8&quot;</text>
<text x="360.3" y="168.5">CEILING: 9'-2&quot;</text>
<text x="363.9" y="173.9">FE: 0'-0&quot;</text>
<text x="171.3" y="251.2">CEILING: 7'-7&quot;</text>
<text x="174.9" y="256.6">FE: 0'-0&quot;</text>
<text x="233.7" y="264.2">CEILING: 7'-8&quot;</text>
<text x="237.3" y="269.6">FE: 0'-0&quot;</text>
<text x="347.9" y="273.8">CEILING: 8'-2&quot;</text>
<text x="351.5" y="279.1">FE: 0'-0&quot;</text>
<text x="177.5" y="297">CEILING: 7'-7&quot;</text>
<text x="181.1" y="302.4">FE: 0'-0&quot;</text>
<text x="533.7" y="312.4">CEILING: 8'-2&quot;</text>
<text x="537.3" y="317.8">FE: 0'-0&quot;</text>
<text x="447.1" y="391.8">CEILING: 8'-2&quot;</text>
<text x="212.8" y="397.3">CEILING: 8'-2&quot;</text>
<text x="330.5" y="397.3">CEILING: 8'-2&quot;</text>
<text x="450.7" y="397.2">FE: 0'-0&quot;</text>
<text x="216.4" y="402.7">FE: 0'-0&quot;</text>
<text x="334.1" y="402.7">FE: 0'-0&quot;</text>
<text x="559.1" y="430.6">LL 4-3&quot;</text>
<text x="326.6" y="432.9">LL 4'-2&quot;</text>
<text x="328.5" y="437.7">SL 2'-6&quot;</text>
<text x="389.4" y="432.9">LL 4'-3&quot;</text>
<text x="391.3" y="437.7">SL 0'-7&quot;</text>
<text x="435.6" y="433.4">LL 4-3&quot;</text>
<text x="477.1" y="433.4">LL 4-3&quot;</text>
<text x="561" y="435.4">SL 2'-6&quot;</text>
<text x="437.5" y="438.2">SL 2'-6&quot;</text>
<text x="479" y="438.2">SL 2'-6&quot;</text>
</g>
<g font-size="4.7">
<text x="799.6" y="451.9">Note :</text>
<text x="799.4" y="457.3">1.</text>
<text x="810" y="457.3">All dimensions should be verified on site</text>
<text x="809.7" y="462.9">before performing any design on</text>
<text x="809.8" y="468.5">construction activity</text>
<text x="799.8" y="474.2">2.</text>
<text x="810" y="474.2">All dimensions are in Feet and Inches</text>
</g>
<g font-size="4.5">
<text x="388.7" y="59.9">56'-11&quot;</text>
<text x="263.4" y="89.8">11&quot;</text>
<text x="270.4" y="89.8">6&quot;</text>
<text x="300.6" y="89.8">6&quot;</text>
<text x="443" y="89.8">5&quot;</text>
<text x="473.7" y="89.8">5&quot;</text>
<text x="163" y="92.2">1'-7&quot;</text>
<text x="181.9" y="92.2">3'-0&quot;</text>
<text x="212.9" y="92.2">4'-10&quot;</text>
<text x="246.2" y="92.2">3'-0&quot;</text>
<text x="283.1" y="92.2">3'-3&quot;</text>
<text x="366.9" y="92.2">16'-11&quot;</text>
<text x="455.8" y="92.2">3'-4&quot;</text>
<text x="502.2" y="92.2">7'-1&quot;</text>
<text x="560.2" y="92.2">7'-0&quot;</text>
<text x="607.4" y="92.2">4'-5&quot;</text>
<text x="368.5" y="140.2">24'-3&quot;</text>
<text x="659.7" y="147.7" transform="rotate(-90 659.7 147.7)">5'-6&quot;</text>
<text x="141.9" y="178.1" transform="rotate(-90 141.9 178.1)">13'-2&quot;</text>
<text x="288.3" y="180.3" transform="rotate(-90 288.3 180.3)">12'-3&quot;</text>
<text x="659.7" y="200.5" transform="rotate(-90 659.7 200.5)">7'-4&quot;</text>
<text x="139.5" y="233.5" transform="rotate(-90 139.5 233.5)">11&quot;</text>
<text x="448.9" y="233.4" transform="rotate(-90 448.9 233.4)">24'-11&quot;</text>
<text x="362.8" y="241.7">24'-6&quot;</text>
<text x="544.1" y="243.8">17'-7&quot;</text>
<text x="141.9" y="255.4" transform="rotate(-90 141.9 255.4)">3'-10&quot;</text>
<text x="139.5" y="274" transform="rotate(-90 139.5 274)">1'-0&quot;</text>
<text x="279.8" y="287.5" transform="rotate(-90 279.8 287.5)">11'-2&quot;</text>
<text x="493.8" y="287.6" transform="rotate(-90 493.8 287.6)">11'-8&quot;</text>
<text x="604" y="287.8" transform="rotate(-90 604 287.8)">11'-8&quot;</text>
<text x="659.7" y="286.5" transform="rotate(-90 659.7 286.5)">12'-11&quot;</text>
<text x="219.7" y="289.1" transform="rotate(-90 219.7 289.1)">12'-0&quot;</text>
<text x="122.4" y="305.6" transform="rotate(-90 122.4 305.6)">44'-2&quot;</text>
<text x="686.7" y="305.6" transform="rotate(-90 686.7 305.6)">44'-2&quot;</text>
<text x="141.9" y="306.9" transform="rotate(-90 141.9 306.9)">7'-1&quot;</text>
<text x="421.8" y="314.1">10'-1&quot;</text>
<text x="181.9" y="326.4">3'-11&quot;</text>
<text x="219.5" y="325.7">6'-6&quot;</text>
<text x="139.5" y="336.6" transform="rotate(-90 139.5 336.6)">9&quot;</text>
<text x="242.7" y="345.9">14'-8&quot;</text>
<text x="439.1" y="345.7">14'-4&quot;</text>
<text x="390.2" y="356.3" transform="rotate(-90 390.2 356.3)">3'-9&quot;</text>
<text x="604" y="359.5" transform="rotate(-90 604 359.5)">6'-1&quot;</text>
<text x="659.7" y="359.8" transform="rotate(-90 659.7 359.8)">5'-7&quot;</text>
<text x="313" y="389.5" transform="rotate(-90 313 389.5)">13'-7&quot;</text>
<text x="370.3" y="394" transform="rotate(-90 370.3 394)">12'-6&quot;</text>
<text x="491.8" y="394.6" transform="rotate(-90 491.8 394.6)">12'-8&quot;</text>
<text x="525.4" y="391.1" transform="rotate(-90 525.4 391.1)">13'-6&quot;</text>
<text x="141.9" y="411.6" transform="rotate(-90 141.9 411.6)">16'-7&quot;</text>
<text x="282.2" y="411.6" transform="rotate(-90 282.2 411.6)">16'-7&quot;</text>
<text x="604" y="415" transform="rotate(-90 604 415)">7'-5&quot;</text>
<text x="659.7" y="417.8" transform="rotate(-90 659.7 417.8)">8'-7&quot;</text>
<text x="338" y="426.9">10'-1&quot;</text>
<text x="139.5" y="482.4" transform="rotate(-90 139.5 482.4)">1'-0&quot;</text>
<text x="224.9" y="504.2">14'-5&quot;</text>
<text x="309.4" y="504.2">3'-5&quot;</text>
<text x="335.7" y="504.2">3'-0&quot;</text>
<text x="366.3" y="504.2">4'-5&quot;</text>
<text x="396.8" y="504.2">3'-0&quot;</text>
<text x="421.7" y="504.2">3'-1&quot;</text>
<text x="441.3" y="504.2">1'-9&quot;</text>
<text x="459.4" y="504.3">2'-11&quot;</text>
<text x="479.7" y="504.2">1'-9&quot;</text>
<text x="509.1" y="504.2">5'-4&quot;</text>
<text x="560.2" y="504.3">7'-1&quot;</text>
<text x="607.6" y="504.2">4'-5&quot;</text>
<text x="161.8" y="517.3">1'-3&quot;</text>
<text x="290.3" y="517.3">1'-3&quot;</text>
<text x="388.7" y="530.8">56'-11&quot;</text>
</g>
<g font-size="3.8">
<text x="397.9" y="410.2">UP</text>
<text x="427.3" y="428.1">UP</text>
</g>
</svg>
